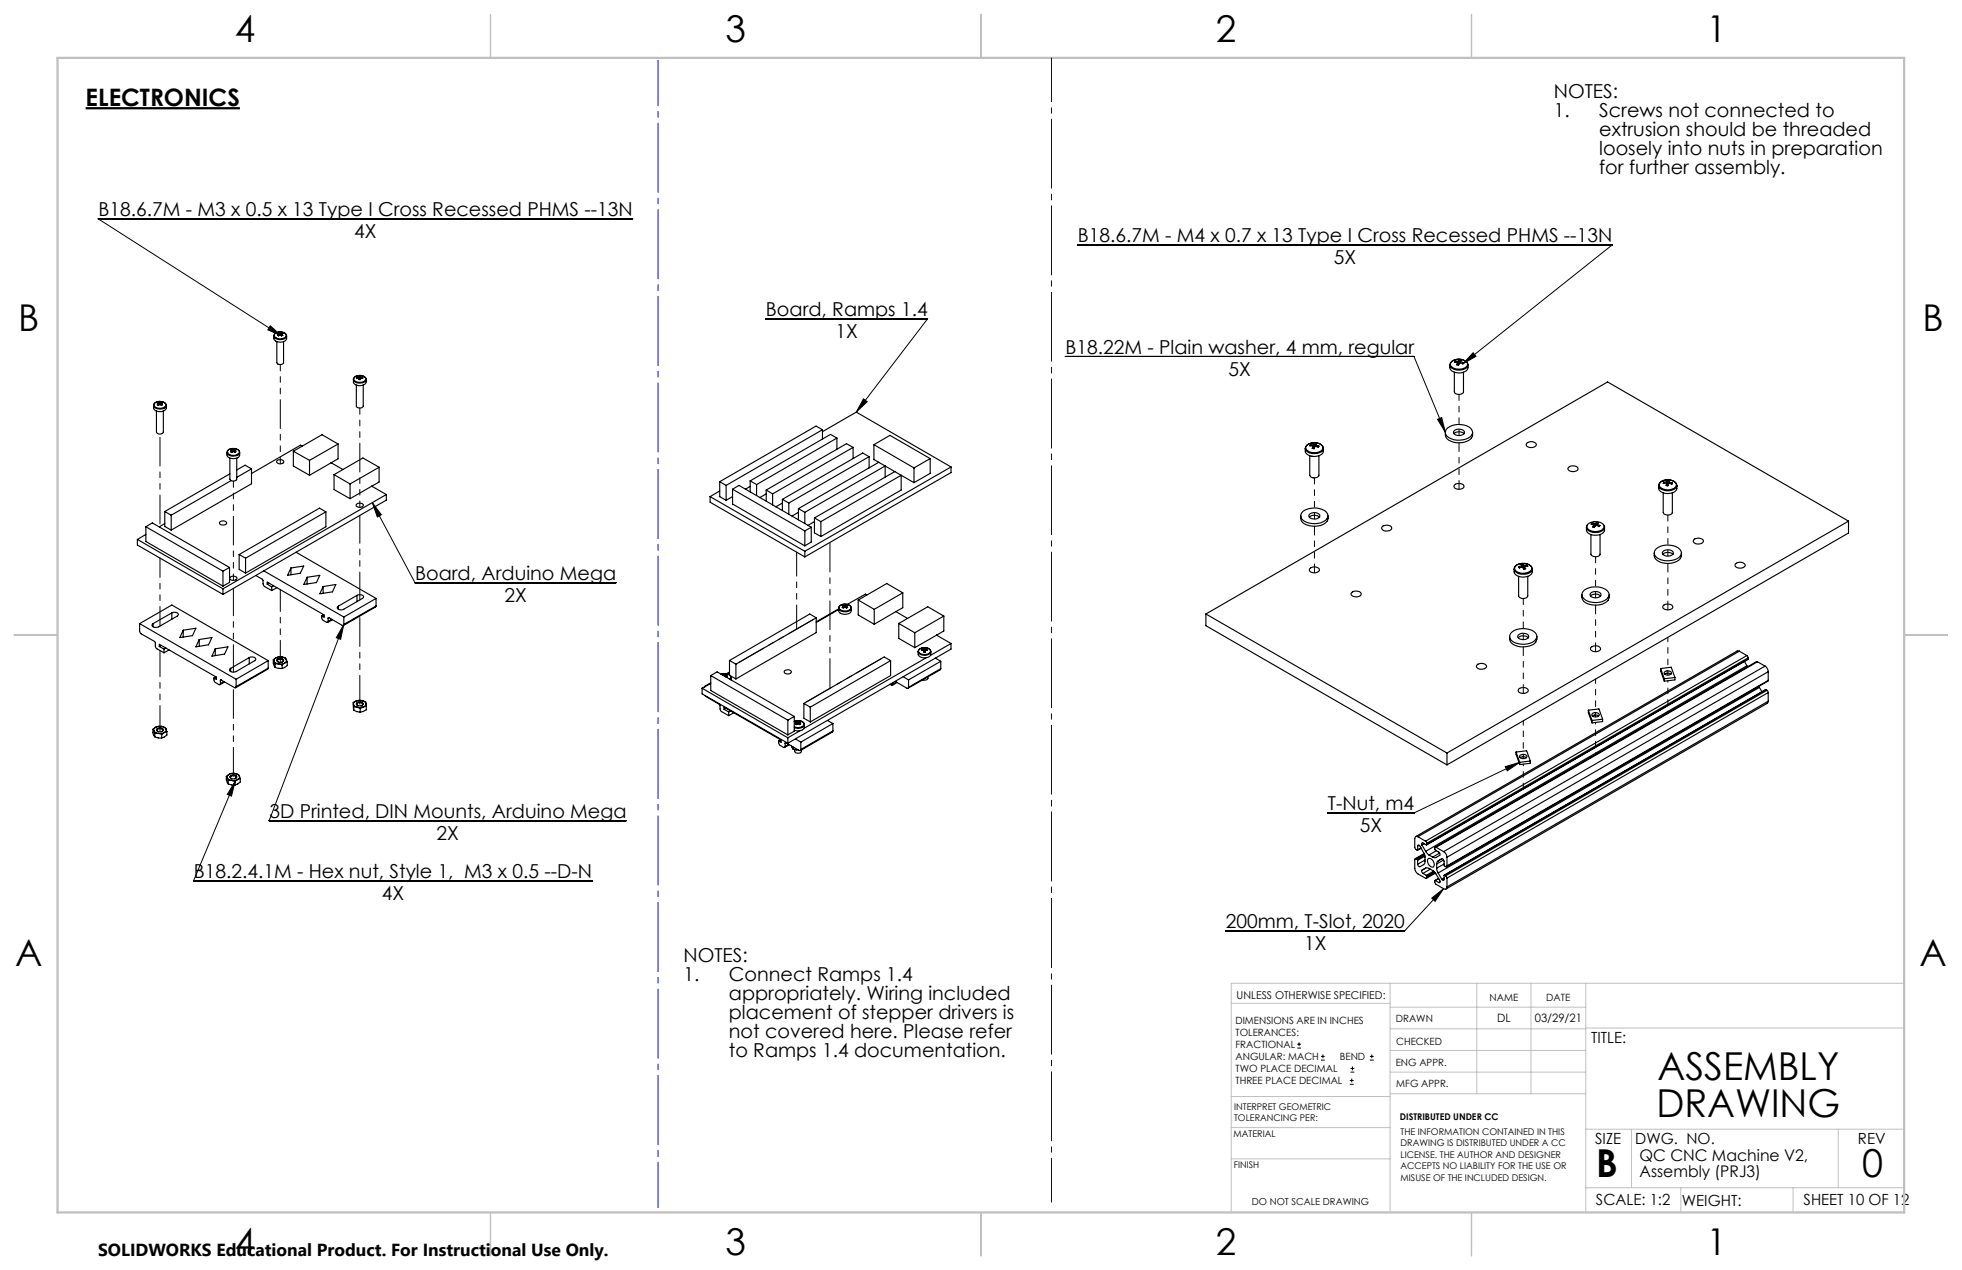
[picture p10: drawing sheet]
<svg xmlns="http://www.w3.org/2000/svg" width="432mm" height="279mm" viewBox="0 0 432 279" stroke-linecap="round" stroke-linejoin="round" font-family="sans-serif">
<path d="M18.8 23.8h34" fill="none" stroke="#000" stroke-width=".5"/>
<g fill="none" stroke="#000" stroke-width=".22">
<path d="M139.2 48.2h-117.6l40.4 25.7M237.2 53.9h117.6l-32.9 26.1M59.5 71.7l2.5 2.2-3.1-1.3zM168.5 70.1h35.7l-15.7 20.6M234.5 78.4h76.7l6.9 16.7M324.2 77.6l.6 .8-2.9 1.6zM190 87.7l.9 .7-2.4 2.3zM316.4 92.3l.9-.4 .8 3.2zM82 110.6l9.3 17.6h44.3M82 110.6l1.9 2.6-.9 .5zM75.7 137.4l-.7 3.3-1-.4zM75.7 137.4l-16.5 43.2h78.6"/>
<path d="M51.8 171.9l-.9 3.3-.9-.4zM51.8 171.9l-9.2 21.9h87.7M331.3 168.7l3.2-1-2.8 1.9zM334.5 167.7l-23.3 11.2h-19M315.1 197.6l2.6-2.1-1.9 2.8zM317.7 195.5l-8.6 9.3h-39.3M285.5 230.6h.8M285.5 229.7h.8M285.9 229.3v.9M290.7 233.2h.8M290.7 232.4h.8M291.1 232v.8"/>
<path d="M297.1 238.5h.8M297.1 237.7h.8M297.2 235.9h.9M297.2 235.1h.9M297.5 237.3v.8M297.6 234.6v.9M301.5 233.2h.8M301.5 232.4h.8M301.9 232v.8"/>
</g>
<g fill="none" stroke="#c0c0c0" stroke-width=".22">
<path d="M305.9 216.3v50.4M325 216.3v24.3M336.9 216.3v24.3M349 216.3v50.4M419.1 216.3h-148.1v50.4M271 220.7h34.9M305.9 231.1h43.1M305.9 226.3h43.1M305.9 221.6h43.1M305.9 235.9h43.1M349 226.2h70.1M271 255h34.9"/>
<path d="M271 248.1h35M271 241.2h35M305.9 240.6h43.1M349 248.4h70.1M359.1 248.4v12.9M404.6 248.4v12.9M349 261.3h70.1M369.9 261.3v5.4M394.6 261.3v5.4"/>
</g>
<path d="M108 3.2v9.5M215.9 3.2v9.5M323.8 3.2v9.5M3.1 139.7h9.6M419.1 139.7h9.5M108 266.7v9.6M215.9 266.7v9.6M323.8 266.7v9.6" fill="none" stroke="#c0c0c0" stroke-width=".25"/>
<path d="M12.7 12.7h406.4v254h-406.4z" fill="none" stroke="#c0c0c0" stroke-width=".5"/>
<path d="M144.8 13.3v252.4" fill="none" stroke="#00f" stroke-width=".22" stroke-dasharray="15.2 1.3 1.3 1.3" stroke-dashoffset="5.2"/>
<path d="M231.4 12.7v251.8" fill="none" stroke="#00f" stroke-width=".22" stroke-dasharray="15.2 1.3 1.3 1.3" stroke-dashoffset="5.6"/>
<path d="M51.8 171.9l-.9 3.3-.9-.4zM75.7 137.4l-.7 3.3-1-.4zM82 110.6l1.9 2.6-.9 .5zM59.5 71.7l2.5 2.2-3.1-1.3zM190 87.7l.9 .7-2.4 2.3zM324.2 77.6l.6 .8-2.9 1.6zM316.4 92.3l.9-.4 .8 3.2zM331.3 168.7l3.2-1-2.8 1.9zM315.1 197.6l2.6-2.1-1.9 2.8z" fill="#000"/>
<g fill="none" stroke="#000" stroke-width=".25">
<path d="M60.3 73.9a1.58 1.58 0 0 0 2.8 0 1.33 1.33 0 0 1-2 1.3l-.8-.5zM60.6 73.3a1.68 1.68 0 0 1 2.4 .4 1.46 1.46 0 0 1-2.3 .6l-.3-.5zM60.9 75.1v4.7a.85 .85 0 0 0 1.5 0v-4.7M61.3 73.2l.4 .1M61.3 73.2l-.2 .1 .3 .2M61.3 73.2l.2 .5M61.4 73.5a.2 .2 0 0 0-.3 .2 .2 .2 0 0 0 .2 .2 .2 .2 0 0 0 .2-.2l.2-.1a.33 .33 0 0 0 .2 .3 .33 .33 0 0 0 .4-.1l-.4-.3M61.4 73.5l.1 .3M61.7 73.3v.4M61.9 73.5v.3M62 73.2l.3 .2-.4 .1M62 73.2l-.3 .1"/>
<path d="M62 73.2l-.2 .6M63.1 73.9a1.61 1.61 0 0 0-2.4-.6l-.3 .3-.1 .3M319.7 79.4l1.5-.4a2.17 2.17 0 0 1 1.8 1 1.53 1.53 0 0 1-2 1.2 1.42 1.42 0 0 1-1.8-1.3zM320.2 79.4l.8 .1M320.2 79.4l-.1 .3h.7M320.2 79.4l.2 .3M320.8 79.7v.1a.29 .29 0 0 0-.2 .4 .29 .29 0 0 0 .4 .1 .29 .29 0 0 0 .2-.4v-.1l.7 .2 .2-.2M320.8 79.7l.1 .6M321 79.5v.8M321.2 79.2l.4 .1-.2 .3M321.2 79.2l-.2 .3M321.2 79.2l-.1 1"/>
<path d="M321.4 79.6l.7 .2M321.4 79.6l-.1 .2M321.7 79.1l.3 .1M321.7 79.1a2.01 2.01 0 0 0-2.6 1.2M322.1 79.8l-.2 .2M322.7 79.6a.91 .91 0 0 1 .3 .9 .91 .91 0 0 1-.7 .7l-.5 .2a2.04 2.04 0 0 1-2.7-1.1M33.8 89.2a1.31 1.31 0 0 0 1.9 1.3l.8-.5 .1-.8M34.1 88.7a1.76 1.76 0 0 1 2.5 .4 1.49 1.49 0 0 1-2.3 .7 .63 .63 0 0 1-.5-.5 .63 .63 0 0 1 .3-.6zM34.1 88.7a1.81 1.81 0 0 1 2.4 .3 1.47 1.47 0 0 1-2.2 .6l-.4-.5zM34.4 90.4v4.6a.85 .85 0 0 0 1.5 0v-4.6M34.9 88.5l.3 .1M34.9 88.5l-.3 .2 .3 .1"/>
<path d="M34.9 88.5l.1 .5M34.9 88.8l-.1 .1a.19 .19 0 0 0-.1 .2 .19 .19 0 0 0 .2 .1 .19 .19 0 0 0 .2-.2l.1-.1M34.9 88.8l.1 .3M35.2 88.6v.3M35.5 88.8l.1 .1a.19 .19 0 0 1 0 .3 .19 .19 0 0 1-.3-.2l-.1-.1M35.5 88.8l-.1 .3M35.5 88.5l.3 .2-.3 .1M35.5 88.5l-.3 .1M35.5 88.5l-.2 .5M50 99.6a1.55 1.55 0 0 1 2.2-.7l.4 .2 .1 .5M50 99.6h.1M50 99.6a1.31 1.31 0 0 0 1.8 1.3l.6-.2 .3-.3v-.8"/>
<path d="M50 99.6a1.6 1.6 0 0 0 2.7 0M50.1 99.2a1.7 1.7 0 0 1 2.6 .1 1.52 1.52 0 0 1-2.6 .4zM51 98.8l.4 .2M51 98.8l-.2 .2 .3 .1M51 98.8l.2 .6M51.1 99.1l-.2 .1a.19 .19 0 0 0 .1 .3 .19 .19 0 0 0 .2-.1l.2-.1M51.1 99.1l.1 .3M51.4 99v.3M51.6 99.1l.1 .1a.18 .18 0 0 1 .1 .3 .18 .18 0 0 1-.3-.1l-.1-.1M51.6 99.1l-.1 .3M51.7 98.8l.2 .2-.3 .1M51.7 98.8l-.3 .2"/>
<path d="M51.7 98.8l-.2 .6M64.6 99.3v3.2l3.5 2.1M64.6 99.3l3.5 2M66.5 98.1l-.4-.2-10.7 6.3M74.4 97.7v3.2l-6.3 3.7M74.4 97.7l-6.3 3.6M74.4 97.7l-3.5-2.1-6.3 3.7M77.8 83.5a1.25 1.25 0 0 0 1.8 1.3l.8-.5 .2-.8M78 83a1.62 1.62 0 0 1 2.5 .4 1.59 1.59 0 0 1-2.6 .1zM78 83a1.64 1.64 0 0 1 2.6 .5 1.59 1.59 0 0 1-2.8 0zM78.4 84.7v4.6a.88 .88 0 0 0 1.5 0v-4.6M78.5 83v.2h.5"/>
<path d="M78.5 83l.2 .2M79 82.8h.3M79 82.8v.2M79 83h-.5M79 83.2v.3M79 82.8l.1 .7-.1-.5M79.3 82.8v.2M79.3 83h.5M79.3 83v.5M79.3 82.8v.7M79.4 83.2a.24 .24 0 0 1-.1 .3 .24 .24 0 0 1-.3 0M79.4 83.2l-.1 .3"/>
<path d="M79.8 83v.2h-.4M79.8 83l-.1 .2M181 95l7.5-4.3 20.8 12M181 94.5l-1.4-.8-21.2 12.3M181 94.5l-21.2 12.3M181 94.5v2.1M184.2 96.4l-1.4-.8-17.7 10.2M184.2 96.4l-17.7 10.2M184.2 96.4v2.4M187.7 98.4l-17.7 10.3M187.7 98.4v2.5M187.7 98.4l-1.4-.8-17.7 10.2"/>
<path d="M192.3 97.8v3.3l1.1 .6M192.3 97.8l8.9 5.1M192.3 97.8l3.6-2 8.8 5.1M287.3 98.6v.7a2.32 2.32 0 0 0 3.4 .7 1.18 1.18 0 0 0 .6-1.3M288.4 97.9h.7M288.4 97.9l-.1 .2h.7M288.4 97.9l.2 .2M288.9 97.4h.7M288.9 97.4h-.2a1.27 1.27 0 0 0-1.3 1.3 2.34 2.34 0 0 0 3.7-.1 1.35 1.35 0 0 0-1.5-1.2M289 98.1l-.2 .5 .4 .1M289 98.1l.1 .6M289.1 97.9l.1 .8"/>
<path d="M289.3 97.5l.4 .1-.1 .3M289.3 97.5l-.2 .4M289.3 97.5l-.1 1.2M289.6 97.9l.7 .2M289.6 97.9l-.1 .3M289.6 97.4a1.92 1.92 0 0 0-2.3 1.2M289.6 97.4a1.5 1.5 0 0 1 1.7 1.2M290.3 98.1l-.1 .3-.4-.1a.4 .4 0 0 0-.4 0 .4 .4 0 0 0-.2 .4M290.3 98.1l-.2 .3M291.3 98.6a1.68 1.68 0 0 1-2 1.2 1.78 1.78 0 0 1-2-1.1M318.1 95.1v.6a1.92 1.92 0 0 0 1.8 1.6 3.7 3.7 0 0 0 4.2-1.3v-.9M318.6 94.1a4.4 4.4 0 0 1 5.1 .2 1.28 1.28 0 0 1-.6 2.1 4.1 4.1 0 0 1-4.9-.8 1.19 1.19 0 0 1 .4-1.5z"/>
<path d="M319.1 80.3v.6a2.08 2.08 0 0 0 2.7 1.1 1.35 1.35 0 0 0 1.3-1.7M320 94.9a1.46 1.46 0 0 1 2.3 .2 1.4 1.4 0 0 1-2.4 0zM320 95.4l.9-.4 .8 .1 .5 .3M320.1 81.9v4.3a1.17 1.17 0 0 0 2 0v-4.3M336 97.5a1.43 1.43 0 0 1 2.1 .2 1.2 1.2 0 0 1-2 .5l-.2-.2zM30.2 118.7l18.9 10.8M30.2 118.7v1.2l18.9 10.9M32.1 115.9l17 9.8M32.1 115.9l1.4-.9 17 9.8M32.1 115.9v3.2l17 9.8M32.1 117.6l-1.9 1.1M36.3 115.2l-1.3 .7"/>
<path d="M36.3 112.5v3.3l1.4 .8M36.3 112.5l1.4 .8M37.7 113.3v3.3M48.4 114.8a.9 .9 0 0 1 1.5 .3 .94 .94 0 0 1-1.6-.1zM50.6 100.8v4.6a.89 .89 0 0 0 1.5 0v-4.6M50.6 104.2l-14.3 8.3M50.9 105.7l-13.2 7.6M55.4 103.2v3.2l-17.7 10.2M55.4 103.2l-3.3 1.8M55.4 103.2l-1.5-.9-1.8 1.1M61 101.4a.88 .88 0 0 1 1.4 .3 .88 .88 0 0 1-1.5-.2zM68.1 101.3v3.3"/>
<path d="M71.7 112.6v3.3l-17.7 10.2M71.7 112.6l-17.7 10.2M71.7 112.6l-1.4-.8-17.7 10.2M72.9 101.8l2.6 1.5M73.5 104.4v3.3l3.5 2M73.5 104.4l3.5 2.1M77 106.5v3.2M78.5 110.9a1.04 1.04 0 0 1 1.5 .2 .86 .86 0 0 1-.8 .5 .86 .86 0 0 1-.8-.5zM81.8 107l-4.8 2.7M81.8 107l3.2 1.8M83.4 102.8l-6.4 3.7M83.4 102.8l-3.5-2-6.4 3.6"/>
<path d="M83.4 102.8v3.2l-1.6 1M85 108.8l-35.9 20.7M85 108.8v1.2l-35.9 20.8M156.3 109.3l20.8 12M156.3 109.3v1.2l20.8 12M158.4 106v3.3l1.4 .8M158.4 108l-2.1 1.3M158.4 106l1.4 .8M159.8 106.8v3.3M161.2 107.6v3.3l15.9 9.2M161.2 107.6l15.9 9.2M161.2 107.6l1.4-.8 15.9 9.2"/>
<path d="M161.2 109.3l-1.4 .8M165.1 107l-1.1 .6M165.1 105.8l1.4 .8M165.1 105.8v2.4M166.5 106.6v2.4M168.6 108.7l-1.4 .8M168.6 107.8v2.5M168.6 107.8l1.4 .9M170 108.7v2.4M172.2 110.7l-1.5 .8M172.2 109.9l1.4 .8M172.2 109.9v2.4"/>
<path d="M173.6 110.7v2.4M175.7 112.7l-1.4 .8M175.7 111.9v2.5M175.7 111.9l1.4 .8M177.1 112.7v2.5M177.1 116.8v3.3M178.5 116l-1.4 .8M178.5 116v3.2l-1.4 .9M179.2 113.9v3.3l1.5 .8M179.2 114.8l-1.4 .8M179.2 113.9l1.5 .9M180.7 114.8l17.6-10.2v3.2l-17.6 10.2"/>
<path d="M180.7 114.8v3.2M191.3 100.5l-1.4-.8-17.7 10.2M191.3 100.5l-17.7 10.2M191.3 100.5v2.4M193.4 101.7l1.4 .8M193.4 101.7l-17.7 10.2M194.8 102.5l2.1 1.3M194.8 102.5l-17.7 10.2M194.8 102.5v2.5M196.9 103.8l4.3 2.4M196.9 103.8l-17.7 10.1M201.2 102.9v3.3"/>
<path d="M204.7 100.9v3.2l-3.5 2.1M204.7 100.9l-3.5 2M209.3 102.7v1.3l-32.2 18.5M209.3 102.7l-32.2 18.6M286.3 113.5v.6a1.86 1.86 0 0 0 1.8 1.5 3.5 3.5 0 0 0 4.1-1.3l.1-.8M286.8 112.5a4.1 4.1 0 0 1 5.3 .5 1.24 1.24 0 0 1-.8 1.8 4.5 4.5 0 0 1-4.7-.5 1.22 1.22 0 0 1 .2-1.8zM288.1 113.8a1.65 1.65 0 0 1 2.3 0M288.3 100.3v4.3a1.15 1.15 0 0 0 2 0v-4.3M288.4 113l.3-.1a1.3 1.3 0 0 1 1.8 .6 1.4 1.4 0 0 1-2.5 0zM304.4 115.7l.3-.1a1.03 1.03 0 0 1 1.6 .7 1.34 1.34 0 0 1-2.2-.1zM320.1 106.8a1.43 1.43 0 0 1 2.1 .1 1.22 1.22 0 0 1-2 .5l-.2-.4zM345.2 102.9a1.47 1.47 0 0 1 2.1 .1 1.25 1.25 0 0 1-2 .5l-.2-.4z"/>
<path d="M349.1 116a1.4 1.4 0 0 0 1.5 1.7 2.12 2.12 0 0 0 2.5-1.1v-.6M349.3 115.5l-.2 .5M349.5 115.3a2.33 2.33 0 0 1 1.7-.5 2.04 2.04 0 0 1 1.8 1 1.62 1.62 0 0 1-2 1.1 1.39 1.39 0 0 1-1.7-1.3zM350.1 117.6v4.3a1.17 1.17 0 0 0 2 0v-4.3M350.4 115.1l.6 .1M350.4 115.1l-.2 .2 .6 .1M350.4 115.1l.2 .3M350.8 115.4l-.1 .1a.25 .25 0 0 0-.1 .3 .25 .25 0 0 0 .2 .2 .25 .25 0 0 0 .2-.2l.2-.3M350.8 115.4l.1 .6M351 115.2l.1 .5M351.2 115.5l.7 .4 .2-.3M351.4 114.9l.4 .1-.4 .3"/>
<path d="M351.4 114.9l-.4 .3M351.4 114.9l-.1 .6M351.4 115.3l.7 .3M351.4 115.3v.3M352.1 115.6l-.2 .3M353 115.5a.98 .98 0 0 1-.9 1.5 2.2 2.2 0 0 1-3-1M365.1 106.8a1.42 1.42 0 0 0 1.5 1.7l.5 .1a1.6 1.6 0 0 0 1.9-1.8M365.3 106.2a2.43 2.43 0 0 1 3.6 .3 1.57 1.57 0 0 1-1.9 1.3 1.46 1.46 0 0 1-1.8-1.3zM365.4 106.1a2.59 2.59 0 0 1 3.6 .4v.4a2.39 2.39 0 0 1-3.4 .7 .88 .88 0 0 1-.2-1.5zM366 108.4v4.3a1.2 1.2 0 0 0 2.1 .1v-4.4M366.1 106.1l-.1 .2h.8M366.1 106.1l.2 .2"/>
<path d="M366.8 106.3l-.1 .1a.28 .28 0 0 0 .2 .5 .28 .28 0 0 0 .3-.4v-.2M366.8 106.3l.1 .6M366.9 106l-.8 .1M366.9 106v.9M367 105.7a.24 .24 0 0 1 .4 0 .24 .24 0 0 1-.1 .4M367 105.7l-.1 .3M367 105.7v1.2M367.3 106.1l.8 .2M367.3 106.1v.2M368.1 106.3l-.1 .2-.8-.2M368.1 106.3l-.3 .2M373 118.6l.3-.1a1.03 1.03 0 0 1 1.6 .7 1.35 1.35 0 0 1-2.3-.2z"/>
<path d="M406.8 114.7l-53-30.7-88.4 51.1M406.8 114.7l-88.3 51M406.8 114.7v2.6l-88.3 51M30.7 137.2v1.7l.2 .4 3.1 1.8 .2 .3 .1 1.2 1.8 1M30.7 137.2l21.3 12.2M30.7 137.2l7.1-4.1 21.2 12.2M33.7 137.2v.7M37.8 134.8a.92 .92 0 0 1 1.4 .5l-4.3 2.6a.94 .94 0 0 1-1.4-.5l.2-.2M37.8 134.8l-4.1 2.4M37.8 134.8v1.4M40.3 138.6l2.8-.4-.7 1.6-2.8 .5zM40.3 138.6v1.6"/>
<path d="M49.1 125.7v3.2M49.1 129.5v1.3M50.5 124.8l-1.4 .9M50.5 124.8v3.3l-1.4 .8M50.6 127.1a.93 .93 0 0 1 1.5 .2 1 1 0 0 1-1.5-.1zM52.6 122v3.3l1.4 .8M52.6 122l1.4 .8M54 122.8v3.3M56.3 126.6l1.6 1v.8l.3 .6 1.6 .9M58.1 125.6l17.6 10.1M58.8 128.5v-.4l12.5 7.2v.5l-.5-.3M58.8 128.5l1 .6"/>
<path d="M59.2 128.3l-.4 .2M59.8 129.1v.8M60.2 128.9l-.4 .2M60.9 129.3l-1.1 .6M64 125l2.9-.5-.8 1.6-2.8 .5zM64 125v1.4M65.2 121.5l17.6 10.2M67.6 127l2.8-.4-.8 1.6-2.7 .4zM67.6 127v1.5M70.8 135.5v.5l.3 .5 .8 .4 .3-.2M71.1 129l2.8-.4-.7 1.6-2.8 .4zM71.1 129v1.5"/>
<path d="M71.2 135.2l-.4 .3M72.2 136v.7M72.4 135.9l3 1.7h.2l.1-.2M72.4 135.9l-.2 .1M73 136.2l-.8 .5M73.2 136.3l-1.1 .6M74.5 133.4v.6M75.7 135.7v1.7M78.6 131a.91 .91 0 0 1 1.4 .4l-4.3 2.6a.93 .93 0 0 1-1.5-.4l.3-.2M78.6 131l-4.1 2.4M78.6 131v1.4M82.8 133.3l-.1 .2-7.1 4.1"/>
<path d="M82.8 131.7l-7.1 4M82.8 131.7v1.6M82.8 133.3l-7.1 4.1M177.1 121.3v1.2M179.6 135.9v3.3l-17.6 10.2M179.6 135.9l-17.6 10.2M179.6 135.9l-1.4-.8-17.7 10.2M184.6 133.8a1.55 1.55 0 0 1 2.3-.7l.3 .3 .2 .4M184.6 133.8h.1M184.6 133.8a1.11 1.11 0 0 0 1.4 1.3 1.12 1.12 0 0 0 1.4-1.3M184.6 133.8a1.62 1.62 0 0 0 2.8 0M184.6 134.1l-5 2.8"/>
<path d="M184.6 133.9l-5 2.9M184.7 133.4a1.7 1.7 0 0 1 2.6 .2 1.51 1.51 0 0 1-2.6 .3zM185.6 133.1l.4 .1M185.6 133.1l-.2 .1 .3 .1M185.6 133.1l.2 .5M185.7 133.3l-.1 .1a.17 .17 0 0 0-.2 .2 .17 .17 0 0 0 .2 .2 .17 .17 0 0 0 .2-.2l.1-.1M185.7 133.3l.1 .4M186 133.2v.3M186.2 133.4h.1a.2 .2 0 0 1 .2 .2 .2 .2 0 0 1-.2 .2 .2 .2 0 0 1-.2-.2l-.2-.1M186.3 133.1l.2 .1-.3 .2M186.3 133.1l-.3 .1M186.3 133.1l-.1 .6v-.3"/>
<path d="M188.9 132v3.3l3.5 2M188.9 132l3.5 2.1M190.8 130.9l-.3-.2-4 2.3M192.4 134.1v3.2M197.2 134.5l-4.8 2.8M197.2 134.5l2.5 1.6M197.8 137.2v3.2l3.5 2.1M197.8 137.2l3.5 2M198.7 130.4l-6.3 3.7M198.7 130.4l-3.5-2-6.3 3.6M198.7 130.4v3.3l-1.5 .8M201.3 139.2v3.3"/>
<path d="M206.1 139.7l-4.8 2.8M206.1 139.7l3.2 1.9M207.7 135.5l-6.4 3.7M207.7 135.5l-3.5-2-6.4 3.7M207.7 135.5v3.3l-1.6 .9M265.4 135.1v2.6l53.1 30.6M265.4 135.1l53.1 30.6M288.3 125.1a1.43 1.43 0 0 1 2.1 .2 1.2 1.2 0 0 1-2 .5l-.3-.5zM297.4 130.4a1.47 1.47 0 0 1 2.2 .2 1.25 1.25 0 0 1-2 .5l-.3-.5zM332.5 139.3a4.2 4.2 0 0 1 5.4-.1 1.31 1.31 0 0 1-.7 2.1 4.6 4.6 0 0 1-4.6-.4 1.17 1.17 0 0 1-.1-1.6zM333.2 125.2a1.37 1.37 0 0 0 1.4 1.7l.5 .1a1.84 1.84 0 0 0 2.1-1.2v-.6M333.2 125.2a1.89 1.89 0 0 0 2.4 1.1 1.63 1.63 0 0 0 1.6-1.1"/>
<path d="M333.4 124.6a2.48 2.48 0 0 1 3.7 .2 1.39 1.39 0 0 1-1.7 1.3 1.62 1.62 0 0 1-2.1-1.1zM334.1 139.7a1.49 1.49 0 0 1 2.3 .4 1.4 1.4 0 0 1-2.4-.1zM334.2 126.8v4.3a1.14 1.14 0 0 0 2 0v-4.3M334.3 124.7l.2 .2M334.6 124l-.3 .1a1.3 1.3 0 0 0-1.1 1.1M334.9 124.5l-.6 .2M334.9 124.5l.1 .2M335.1 124.1l.3 .3M335.1 124.1l-.4 .1 .2 .3M335.1 124.1l.1 .9M335.4 124.4l-.1 .8M335.5 124.6l.1 .1a.25 .25 0 0 1 0 .5 .25 .25 0 0 1-.4-.2 .41 .41 0 0 0-.4-.3 .41 .41 0 0 0-.3 .2l-.2-.2"/>
<path d="M335.5 124.6l-.1 .6M335.8 124l.3 .1a1.31 1.31 0 0 1 1.1 1.1M336.1 124.4l.1 .2h-.7M336.1 124.4h-.7M336.1 124.4l-.2 .2M348.2 130.8v.6a1.86 1.86 0 0 0 1.8 1.6 3.5 3.5 0 0 0 4.1-1.3l.1-.9M348.7 129.8a4.1 4.1 0 0 1 5.3 .6 1.59 1.59 0 0 1-1.4 2 3.9 3.9 0 0 1-4.3-1.1 1.19 1.19 0 0 1 .4-1.5zM350 130.6a1.43 1.43 0 0 1 2.4 .3 1.43 1.43 0 0 1-2.5-.1zM350 131.1a1.65 1.65 0 0 1 2.2 0M364.1 121.6v.6a1.93 1.93 0 0 0 1.8 1.6 4 4 0 0 0 3.9-.9l.3-.7v-.6M364.6 120.6a4.1 4.1 0 0 1 5.3 .6 1.55 1.55 0 0 1-1.4 2 3.8 3.8 0 0 1-4.3-1.1 1.19 1.19 0 0 1 .4-1.5zM365.9 121.9l1-.4 .8 .1 .5 .3"/>
<path d="M366 133.3a1.47 1.47 0 0 1 2.2 .2 1.22 1.22 0 0 1-2 .4l-.2-.2zM366.1 121.2l.8-.2a.9 .9 0 0 1 .9 0 .9 .9 0 0 1 .4 .9 1.46 1.46 0 0 1-2.4-.3zM381.9 124.1a1.26 1.26 0 0 1 2.2 .4 1.34 1.34 0 0 1-2.3-.2zM35.1 142.2v-.5l12.5 7.3v.5l-.5-.3M35.1 142.2l1 .6M35.5 142l-.4 .2M35.6 159.8h-.8l-.6 .2M35.6 159.8l.6 .2 .3 .4M35.6 159.8a.9 .9 0 0 1 .9 .6M36.1 142.8v.8M36.5 142.6l-.4 .2M37.2 143l-1.1 .6"/>
<path d="M43.9 140.7l2.7-.4-.7 1.6-2.8 .4zM43.9 140.7v1.5M47.1 149.2v.6l.3 .3 .8 .5h.2l.1-.2M47.4 142.7l2.8-.4-.8 1.6-2.8 .5zM47.4 142.7v1.5M47.5 148.9l-.4 .3M48.5 149.7v.7M48.7 149.6l3 1.7 .3-.2M48.7 149.6l-.2 .1M49.3 149.9l-.8 .5M49.4 150l-1 .6M50.8 147v.7"/>
<path d="M52 149.4v1.7M54.9 144.7a.92 .92 0 0 1 1.4 .4l-4.3 2.6a.94 .94 0 0 1-1.5-.4l.3-.3M54.9 144.7l-4.1 2.3M54.9 144.7v1.4M59 147l-.1 .2-7 4.1M59 145.3l-7 4.1M59 145.3v1.7M59 147l-7 4.1M60.1 145.2l.3 .3M60.1 145.2v.7l.4 .9M60.4 145.5l.4 .4 .5 .2M60.4 145.5l.1 .6"/>
<path d="M60.5 146.1h.8M60.5 146.8l1.6 .3M60.5 146.1v.7M60.7 144.7a.6 .6 0 0 0-.3 .8M60.7 144.7l-.6 .5M60.9 145.3a.85 .85 0 0 1 1.5 0M61.1 145a.71 .71 0 0 1 .8-.2 .71 .71 0 0 1 .4 .7 .79 .79 0 0 1-.8 .3 .79 .79 0 0 1-.5-.6zM61.3 146.1l.8 .2M61.3 145.7l-.2-.2a.6 .6 0 0 1 .4-.5 .6 .6 0 0 1 .7 .2l.1 .2-.3 .3M62 144.5h-.5l-.8 .2M62 144.5l.7 .2 .3 .4M62 144.5l.8 .2 .2 .4"/>
<path d="M62 144.5h-.7l-.6 .2M62.1 146.3v.8M62.7 145.9l-.5 .2h-.9M62.7 145.9l-.6 .4M63 145.1a.6 .6 0 0 1-.3 .8M63 145.1l.2 .5M63.2 145.6l-.5 .3M63.2 145.6v.8l-1.1 .7M77.8 154.6v.3M77.8 154.6l.1 1.6M77.8 154.9l.2 .4 .6 .3M77.8 154.9l.1 .6"/>
<path d="M77.9 155.5l.7 .1M77.9 156.2l1.4 .5M77.9 155.5v.7M78.4 154.2l-.5 .3-.1 .4M78.4 154.9a.9 .9 0 0 1 1.5 0M78.4 154.2l-.6 .4M78.5 154.7a.75 .75 0 0 1 .8-.3 .75 .75 0 0 1 .6 .6 .81 .81 0 0 1-1.4-.2zM78.6 155.6l.7 .3M78.8 155.3l-.2-.2a.6 .6 0 0 1 .5-.6 .6 .6 0 0 1 .7 .4l-.3 .4M79.3 155.9v.8M79.5 155.3h.1M79.8 154.2h-1.4"/>
<path d="M79.8 154.2l.4 .1 .3 .5M79.8 154.2l.7 .3v.3M79.8 154.2l-.7-.1-.7 .1M79.9 155.5l-.6 .2-.7-.1M79.9 155.5l-.6 .4M80.5 154.8l-.2 .5-.4 .2M80.5 154.8l.1 .6M80.6 155.4l-.7 .1M80.6 155.4v.8l-1.3 .5M154.5 151.4l18.9 10.9M154.5 151.4v1.2l18.9 10.9M155 151v.1"/>
<path d="M155 151l.2 .1M155.1 153l3.2 1.9 .2 .3v.8l.2 .5 1.7 .9M156.4 148.6v3.3l17 9.8M156.4 148.6l17 9.8M156.4 148.6l1.4-.8 17 9.8M156.4 150.4l-1.9 1M156.4 150.2l-1.4 .8M159.1 148.4l.4 .1M159.1 148.4l-.1 .1M159.1 148.4l.1 .2M159.3 156v-.4l12.6 7.2v.5l-.5-.3M159.3 156l1.1 .6"/>
<path d="M159.5 148.5v.3M159.7 148.7l.4 .2-.2 .1M159.7 148.7v.2M159.8 155.8l-.5 .2M159.8 148.4l.3 .1-.4 .2M159.8 148.4l-.3 .1M159.8 148.4l-.2 .5M160.4 156.6v.8M160.5 148l-.5 .3M160.5 145.3l1.5 .8M160.5 145.3v3.2M160.5 147.8l-.7 .4"/>
<path d="M160.7 148.7l1.3 .7M160.8 156.4l-.4 .2M160.9 149.1a1.45 1.45 0 0 0-2.2-.8 1.64 1.64 0 0 1 2.1 .6l-.3 .5M160.9 149.1l-.2 .4M160.9 149.1v.5M161.5 156.8l-1.1 .6M162 146.1v3.3M172.7 147.5a.91 .91 0 0 1 1.5 .4 .93 .93 0 0 1-1.6-.1zM173.4 158.4v3.3M174.8 157.6l-1.4 .8M174.8 157.6v3.3l-1.4 .8M175.3 158.7l.3 .2"/>
<path d="M175.3 158.7l-.3 .2 .4 .1M175.3 158.7l.2 .5M175.4 159h-.1a.2 .2 0 0 0-.2 .3 .2 .2 0 0 0 .3 .1 .2 .2 0 0 0 .1-.2h.1M175.4 159v.3M175.6 158.9v.3M175.9 159l.2 .1a.18 .18 0 0 1-.1 .3 .18 .18 0 0 1-.2-.2h-.2M175.9 159v.3M176 158.7l.2 .2-.3 .1M176 158.7l-.4 .2M176 158.7l-.2 .5M176.9 154.8v3.2l1.4 .8M176.9 154.8l1.4 .8"/>
<path d="M177 159.4a1.57 1.57 0 0 0-2.2-.7 1.49 1.49 0 0 1 2.2 .7 1.65 1.65 0 0 1-2.2 .5M177 159.4a1.16 1.16 0 0 1-1.5 1.4l-.7-.2M177 159.4a1.56 1.56 0 0 1-2.2 .7M178.3 155.6v3.2M182.1 158.5l1.2 .7M183.3 159.2l-7.1 4.1M183.3 159.2v1.6M195.9 150.5l.4 .3 .2-.3M196 145.3v3.3l-17.7 10.2M196 145.3l-17.7 10.3M196 145.3l-1.4-.8-17.7 10.3M196.5 150.2v.3"/>
<path d="M197 149.9l2.7 1.5 .3-.2M197.3 150.1l-.8 .4M197.4 150.1l-1 .6M198.8 148.9l1.2 .7M200 149.6v1.6M202.1 143.4a1.6 1.6 0 0 1 2.4-.6l.4 .6M202.1 143.4a1.26 1.26 0 0 0 1.8 1.3l.7-.3a.92 .92 0 0 0 .3-1M202.1 143.4a1.63 1.63 0 0 0 2.8 0M202.4 142.8a1.64 1.64 0 0 1 2.4 .4 1.53 1.53 0 0 1-2.7 .1zM202.8 142.9v.2h.5M202.8 142.9l.2 .2M203.3 142.6h.3"/>
<path d="M203.3 142.6v.2M203.3 142.8l-.5 .1M203.3 143.1a.23 .23 0 0 0 0 .3 .23 .23 0 0 0 .4-.1v-.2M203.3 143.1v.3M203.3 142.8v.6M203.3 142.6v.8M203.6 142.6l.1 .2M203.6 142.6v.8M203.7 142.8l.4 .1M203.7 143.1l-.1 .3M203.7 142.8l-.1 .6M203.9 144.7l-26.9 15.5"/>
<path d="M204.1 142.9v.2h-.4M204.1 142.9l-.1 .2M204.2 148.9a.75 .75 0 0 1-.4 .7 .75 .75 0 0 1-.7 0M205.8 144.8l1.2 .7M207 147.1l-.1 .3-7.1 4M207 145.5l-7 4.1M207 145.5v1.6M207 147.1l-7 4.1M209.3 141.6l-4.5 2.6M209.3 141.6v1.2l-35.9 20.7M325 146.3a1.47 1.47 0 0 1 2.2 .2 1.26 1.26 0 0 1-1.1 .7 1.26 1.26 0 0 1-1.2-.6zM332.2 140v.6a1.92 1.92 0 0 0 1.9 1.6l1.3 .1a2.66 2.66 0 0 0 2.8-1.7v-.6"/>
<path d="M334.1 140.3a1.65 1.65 0 0 1 2.2 0M334.2 151.6a1.26 1.26 0 0 1 2.1 .4 1.34 1.34 0 0 1-2.2-.1zM349.6 156.2l2.3-.2 .8 2.2M349.6 156.2l.8 2.3M349.6 156.2v.6l.8 2.2M350.1 142.5a1.26 1.26 0 0 1 2.1 .4 1.34 1.34 0 0 1-2.2-.2zM350.4 158.5v.5M350.4 157l.9-.2a.61 .61 0 0 1 .7 .5 .92 .92 0 0 1-.9 .4 .92 .92 0 0 1-.8-.5zM350.4 157.5l.6-.2 .8 .2M352.7 158.2l-2.3 .3M352.7 158.2v.5l-2.3 .3M365.5 147.1l2.3-.3 .8 2.2"/>
<path d="M365.5 147.1l.8 2.2M365.5 147.1v.5l.8 2.3M366.3 149.3v.6M366.4 147.8l.8-.2a.56 .56 0 0 1 .7 .6l-.4 .2-.6 .1-.5-.2zM366.4 148.3l.5-.2 .8 .2M368.6 149l-2.3 .3M368.6 149v.6l-2.3 .3M382.8 143.3l-.5-.1-70.7 40.8M382.8 143.3l1.7 .9M382.8 143.3l-70.7 40.8M383.9 145.5l.6 1M384.5 144.2l.2 .5"/>
<path d="M384.5 146.5l.1 .2M384.5 144.2l-70.8 40.9M384.5 146.5l-70.7 40.8M384.7 145l-70.7 40.9M384.7 144.7l-70.7 40.8M384.7 144.7v.3M384.7 145l-70.7 40.8M386.8 145.6h-.2l-70.7 40.8M386.8 145.6l-70.7 40.8M386.8 145.6l1.6 .9M387.1 151l.1 .2M387.2 151.2l-70.7 40.9"/>
<path d="M387.2 151.2l.6 1M388.4 146.5a1.6 1.6 0 0 1 .7 1.3M388.4 146.5l-70.7 40.9M388.6 151.7l-70.8 40.8M388.6 151.7l-70.7 40.8M388.6 151.7l.3 .2M388.9 151.9l.2 .5M388.9 151.9l-70.7 40.8M389.1 149.7v.2l-70.8 40.8M389.1 154.3l-.2 .4-70.7 40.9M389.1 147.8l-70.6 40.8M389.1 147.8v1.9"/>
<path d="M389.1 152.4v1.9M389.1 149.7l-70.6 40.8M389.1 152.4l-70.6 40.8M389.1 154.3l-70.6 40.8M33.7 160.4l.2 .4M33.7 160.4v.8l.4 .9M33.9 160.8l.3 .3 .6 .3M33.9 160.8l.2 .5M34.1 161.3l.7 .1M34.1 162.1l.7 .2h.8M34.1 161.3v.8M34.2 160a.6 .6 0 0 0-.3 .8"/>
<path d="M34.2 160l-.5 .4M34.4 160.6a.88 .88 0 0 1 1.5 0M34.6 160.3a.84 .84 0 0 1 1.3 .4 .81 .81 0 0 1-.8 .3 .81 .81 0 0 1-.6-.6zM34.8 161.4l.8 .2M34.9 161l-.3-.2a.62 .62 0 0 1 .6-.5 .62 .62 0 0 1 .6 .4l-.3 .3M35.6 161.6v.7M36.2 161.1l-.6 .3h-.8M36.2 161.1l-.6 .5M36.5 160.4a.6 .6 0 0 1-.3 .7M36.5 160.4l.2 .5M36.7 160.9l-.5 .2M36.7 160.9v.8l-1.1 .6"/>
<path d="M49.8 170.8l.2 .3M49.8 170.8v.8l.4 .9M50 171.1l.4 .4 .6 .2M50 171.1l.2 .6M50.2 171.7h.8M50.2 172.5l1.6 .2M50.2 171.7v.8M50.4 170.4a.58 .58 0 0 0-.4 .7M50.4 170.4l-.6 .4M50.6 171a.88 .88 0 0 1 1.5 0M50.6 170.8a.86 .86 0 0 1 1.5 .2 .8 .8 0 0 1-.8 .4 .8 .8 0 0 1-.7-.6zM51 171.7l.8 .2"/>
<path d="M51 171.3a.38 .38 0 0 1-.2-.5 .38 .38 0 0 1 .6-.1l.6 .3-.3 .3M51.7 170.2l-.5-.1-.8 .3M51.7 170.2l.6 .2 .4 .3M51.7 170.2a.81 .81 0 0 1 1 .5M51.7 170.2l-.8-.1-.5 .3M51.8 171.9v.8M52.3 171.5l-.8 .2h-.5M52.3 171.5l-.5 .4M52.7 170.7a.58 .58 0 0 1-.4 .8M52.7 170.7l.2 .6M52.9 171.3l-.6 .2M52.9 171.3v.7l-1.1 .7"/>
<path d="M171.4 163v.5l.3 .5 .8 .5 .3-.3M171.8 162.7l-.4 .3M172.8 163.5v.7M173 163.4l3 1.7h.1l.1-.2M173 163.4l-.2 .1M173.4 162.3v1.2M173.6 163.8l-.8 .4M173.7 163.8l-1 .6M174.2 164.1l.3 .7M174.5 164.8l1.2 .2M174.5 164.3v.5M174.9 164.9a.79 .79 0 0 0 .6 .8 .79 .79 0 0 0 .9-.4v-.3"/>
<path d="M175 162.6l1.2 .7M176.1 160.8l-2.7 1.5M176.2 163.3v1.6M183.3 160.8v.2l-7.2 4.1M183.3 160.8l-7.1 4.1M318.5 165.7v2.6M333.7 165.5l2.3-.3 .8 2.2M333.7 165.5l.8 2.2M333.7 165.5v.4l.8 2.3M334.5 167.7v.5M334.5 166.2l.6-.2a.75 .75 0 0 1 1 .5 .92 .92 0 0 1-.9 .4 .92 .92 0 0 1-.8-.6zM334.5 166.7l.6-.2 .8 .2"/>
<path d="M336.8 167.4l-2.3 .3M336.8 167.4v.5l-2.3 .3M311.6 188.9l-.2 .2v1.9a1.6 1.6 0 0 0 .7 1.3l1.7 1 .2-.3M311.6 188.9l.3 .2M311.9 189.1l.1 .2M312 186.1l.2-.2 .3 .3 1 1.8 .1 .5-.1 1.5-1 .7-.2-.1-.3-.5M312 186.1v.9M312 189.3v.8M312.1 184.1a.44 .44 0 0 0-.5-.1 .44 .44 0 0 0-.2 .5v2l.1 .3 .4 .3 .1-.1M312.1 184.1l1.6 1M312.3 185.9l-.3 .2M312.7 186.5l-.7 .5"/>
<path d="M312.8 186.6l-.8 .4M312.9 185.9l.9 1.4M313.2 192.2a.49 .49 0 0 1-.3-.7l1-.6 .5 .1 1.4 .9 1.1 1.8a.27 .27 0 0 1 .1 .3 .27 .27 0 0 1-.3 .2M313.2 192.2l.7 .4M313.4 187.8l-1.9 1.1M313.5 185.6l-.6 .3M313.5 187.9l-1.9 1M313.5 188.1l-1.6 1M313.6 188.3l-1.6 1M313.6 189.2l-1.6 .9M313.7 185.1l.3 .4M313.8 187.3l.7 .8"/>
<path d="M313.9 192.6l.1 .2M314 185.8l-.1 .1-.7-.4a.25 .25 0 0 0-.4 .1 .25 .25 0 0 0 .1 .3M314 185.5v.3M314 192.8v.2M314.4 188.9a1.24 1.24 0 0 1 1.1 1.8 1.25 1.25 0 0 1-1.1-1.8zM314.5 188.1l.8 .5M314.8 191.2l-1.6 1M315.5 191.7l-1.6 .9M315.7 191.8l-1.7 1M315.8 192l-1.8 1M315.9 193.7l-.1 .4 .1 .4 1.8 1a.44 .44 0 0 0 .5 .1 .44 .44 0 0 0 .3-.5M315.9 192.1l-2 1.1"/>
<path d="M315.9 193.7l.8 .5M316.1 186.4h-.3v.6l.9 .5 .2 .5-1 .7-.6-.1M316.1 186.4l1.6 1M316.1 187.1l-1.6 1M316.2 190.1l.2-.7 1-.5 .4 .6 .1 1 .4 .2 .2-.2M316.2 191l.3 1.1M316.2 190.1v.9M316.5 192.1l.8 1.3M316.6 193.3l-.8 .4M316.6 193.3l-.7 .4M316.8 187.7l-1.5 .9M316.9 194l-.2 .2"/>
<path d="M317.7 187.4a1.52 1.52 0 0 1 .8 1.2M317.7 189.2l-1.5 .9M317.8 190.1l-1.6 .9M317.8 193.1l-.5 .3M317.9 192.5l-.1 1a.27 .27 0 0 1-.3 .2 .27 .27 0 0 1-.2-.3M317.9 192.5l.3 .2M318.2 192.7l.3 .5M318.5 188.6v1.9M318.5 193.2v1.9"/>
</g>
<path d="M35.2 95.5v20.5M162 146.1l17.7-10.2M194.6 144.5l-17.7 10.2" fill="none" stroke="#000" stroke-width=".22" stroke-dasharray="6.3 1.3 1.3 1.3 1.3 1.3" stroke-dashoffset="-.7"/>
<path d="M35.2 122.7v15" fill="none" stroke="#000" stroke-width=".22" stroke-dasharray="6.3 1.3 1.3 1.3 1.3 1.3" stroke-dashoffset="2"/>
<path d="M35.2 143.1v17.9" fill="none" stroke="#000" stroke-width=".22" stroke-dasharray="6.3 1.3 1.3 1.3 1.3 1.3" stroke-dashoffset=".6"/>
<path d="M61.7 80.2v21.8M79.2 89.8v21.8M321.1 86.8v9M51.4 105.8v21.9M289.3 105.1v9.1M367.1 113.3v9M335.2 131.7v9M351.2 122.5v9" fill="none" stroke="#000" stroke-width=".22" stroke-dasharray="6.3 1.3 1.3 1.3 1.3 1.3" stroke-dashoffset="5"/>
<path d="M51.4 129.4v18.5" fill="none" stroke="#000" stroke-width=".22" stroke-dasharray="6.3 1.3 1.3 1.3 1.3 1.3" stroke-dashoffset=".3"/>
<path d="M51.4 151.1v20.3" fill="none" stroke="#000" stroke-width=".22" stroke-dasharray="6.3 1.3 1.3 1.3 1.3 1.3" stroke-dashoffset="-.6"/>
<path d="M79.2 113.4v18.6" fill="none" stroke="#000" stroke-width=".22" stroke-dasharray="6.3 1.3 1.3 1.3 1.3 1.3" stroke-dashoffset=".2"/>
<path d="M79.2 135.5v19.8" fill="none" stroke="#000" stroke-width=".22" stroke-dasharray="6.3 1.3 1.3 1.3 1.3 1.3" stroke-dashoffset="-.4"/>
<path d="M61.7 129.7v16" fill="none" stroke="#000" stroke-width=".22" stroke-dasharray="6.3 1.3 1.3 1.3 1.3 1.3" stroke-dashoffset="1.5"/>
<path d="M175.3 121.5v16.9" fill="none" stroke="#000" stroke-width=".22" stroke-dasharray="6.3 1.3 1.3 1.3 1.3 1.3" stroke-dashoffset="1.1"/>
<path d="M182.7 119.3v32.1" fill="none" stroke="#000" stroke-width=".22" stroke-dasharray="6.3 1.3 1.3 1.3 1.3 1.3" stroke-dashoffset="-.2"/>
<path d="M321.1 97.4v10.2M289.3 115.8v10.2M351.2 133.1v10.3M367.1 123.9v10.3M335.2 142.3v10.2" fill="none" stroke="#000" stroke-width=".22" stroke-dasharray="6.3 1.3 1.3 1.3 1.3 1.3" stroke-dashoffset="4.4"/>
<path d="M335.2 158.6v8.3M351.2 149.4v8.3M367.1 140.2v8.3" fill="none" stroke="#000" stroke-width=".22" stroke-dasharray="6.3 1.3 1.3 1.3 1.3 1.3" stroke-dashoffset="5.4"/>
<path d="M351.2 158.9v7.1M367.1 149.7v7.1M335.2 168.1v7.1" fill="none" stroke="#000" stroke-width=".22" stroke-dasharray="6.3 1.3 1.3 1.3 1.3 1.3" stroke-dashoffset="6"/>
<g font-size="8.5">
<text x="364.8" y="237.7">ASSEMBLY</text>
<text x="364.5" y="245.8">DRAWING</text>
<text x="351.3" y="259">B</text>
<text x="409.8" y="258.9">0</text>
</g>
<g font-size="8.1">
<text x="51.7" y="9.3">4</text>
<text x="159.7" y="9.3">3</text>
<text x="267.6" y="9.3">2</text>
<text x="375.6" y="9.3">1</text>
<text x="4" y="72.8">B</text>
<text x="423.1" y="72.8">B</text>
<text x="3.3" y="212.5">A</text>
<text x="422.4" y="212.5">A</text>
<text x="51.7" y="276">4</text>
<text x="159.7" y="276">3</text>
<text x="267.6" y="276">2</text>
<text x="375.6" y="276">1</text>
</g>
<text font-size="5.3" x="18.8" y="23.2">ELECTRONICS</text>
<g font-size="4.2">
<text x="342" y="21.5">NOTES:</text>
<text x="342" y="25.7">1.</text>
<text x="352" y="25.7">Screws not connected to</text>
<text x="352" y="29.9">extrusion should be threaded</text>
<text x="352" y="34.1">loosely into nuts in preparation</text>
<text x="352" y="38.2">for further assembly.</text>
<text x="21.7" y="47.5">B18.6.7M - M3 x 0.5 x 13 Type I Cross Recessed PHMS --13N</text>
<text x="78" y="52.4">4X</text>
<text x="237.2" y="53.3">B18.6.7M - M4 x 0.7 x 13 Type I Cross Recessed PHMS --13N</text>
<text x="293.5" y="58.2">5X</text>
<text x="168.6" y="69.5">Board, Ramps 1.4</text>
<text x="183.9" y="74.4">1X</text>
<text x="234.5" y="77.8">B18.22M - Plain washer, 4 mm, regular</text>
<text x="270.4" y="82.6">5X</text>
<text x="91.3" y="127.6">Board, Arduino Mega</text>
<text x="111" y="132.4">2X</text>
<text x="59.3" y="179.9">3D Printed, DIN Mounts, Arduino Mega</text>
<text x="292.2" y="178.3">T-Nut, m4</text>
<text x="96.1" y="184.8">2X</text>
<text x="299.2" y="183.1">5X</text>
<text x="42.6" y="193.2">B18.2.4.1M - Hex nut, Style 1, M3 x 0.5 --D-N</text>
<text x="84" y="198">4X</text>
<text x="269.8" y="204.2">200mm, T-Slot, 2020</text>
<text x="287" y="209">1X</text>
<text x="150.4" y="211.6">NOTES:</text>
<text x="150.4" y="215.8">1.</text>
<text x="160.4" y="215.8">Connect Ramps 1.4</text>
<text x="160.4" y="220">appropriately. Wiring included</text>
<text x="160.4" y="224.1">placement of stepper drivers is</text>
<text x="160.4" y="228.3">not covered here. Please refer</text>
<text x="160.4" y="232.5">to Ramps 1.4 documentation.</text>
</g>
<text font-size="3.8" x="21.6" y="276.3">SOLIDWORKS Educational Product. For Instructional Use Only.</text>
<g font-size="3.5">
<text x="360.8" y="255.4">QC CNC Machine V2,</text>
<text x="360.8" y="258.9">Assembly (PRJ3)</text>
</g>
<g font-size="3.4">
<text x="350.2" y="229.5">TITLE:</text>
<text x="351.1" y="251.6">SIZE</text>
<text x="359.9" y="251.6">DWG. NO.</text>
<text x="408.9" y="251.7">REV</text>
<text x="351.2" y="265.2">SCALE: 1:2</text>
<text x="370.1" y="265.3">WEIGHT:</text>
<text x="396.9" y="265.2">SHEET 10 OF 12</text>
</g>
<g font-size="2.5">
<text x="329.5" y="224.8">DL</text>
<text x="337.8" y="224.9">03/29/21</text>
</g>
<text font-size="2.4" x="272.2" y="219.7">UNLESS OTHERWISE SPECIFIED:</text>
<g font-size="2.2">
<text x="327.8" y="220.1">NAME</text>
<text x="340.3" y="220.2">DATE</text>
<text x="271.9" y="225.3">DIMENSIONS ARE IN INCHES</text>
<text x="271.9" y="227.9">TOLERANCES:</text>
<text x="307.2" y="224.9">DRAWN</text>
<text x="271.9" y="230.6">FRACTIONAL</text>
<text x="271.9" y="233.2">ANGULAR: MACH</text>
<text x="294.9" y="233.2">BEND</text>
<text x="307.3" y="229.8">CHECKED</text>
<text x="271.9" y="235.9">TWO PLACE DECIMAL</text>
<text x="271.9" y="238.5">THREE PLACE DECIMAL</text>
<text x="307.2" y="234.4">ENG APPR.</text>
<text x="307.3" y="239.2">MFG APPR.</text>
</g>
<text font-size="2.1" x="275.5" y="265.1">DO NOT SCALE DRAWING</text>
<g font-size="2">
<text x="271.6" y="244.1">INTERPRET GEOMETRIC</text>
<text x="271.5" y="250.2">MATERIAL</text>
<text x="271.6" y="246.6">TOLERANCING PER:</text>
<text x="308.1" y="246.4">DISTRIBUTED UNDER CC</text>
<text x="308.2" y="249.7">THE INFORMATION CONTAINED IN THIS</text>
<text x="271.5" y="257">FINISH</text>
<text x="308.2" y="252.2">DRAWING IS DISTRIBUTED UNDER A CC</text>
<text x="308.2" y="254.7">LICENSE. THE AUTHOR AND DESIGNER</text>
<text x="308.2" y="257.3">ACCEPTS NO LIABILITY FOR THE USE OR</text>
<text x="308.2" y="259.8">MISUSE OF THE INCLUDED DESIGN.</text>
</g>
</svg>
